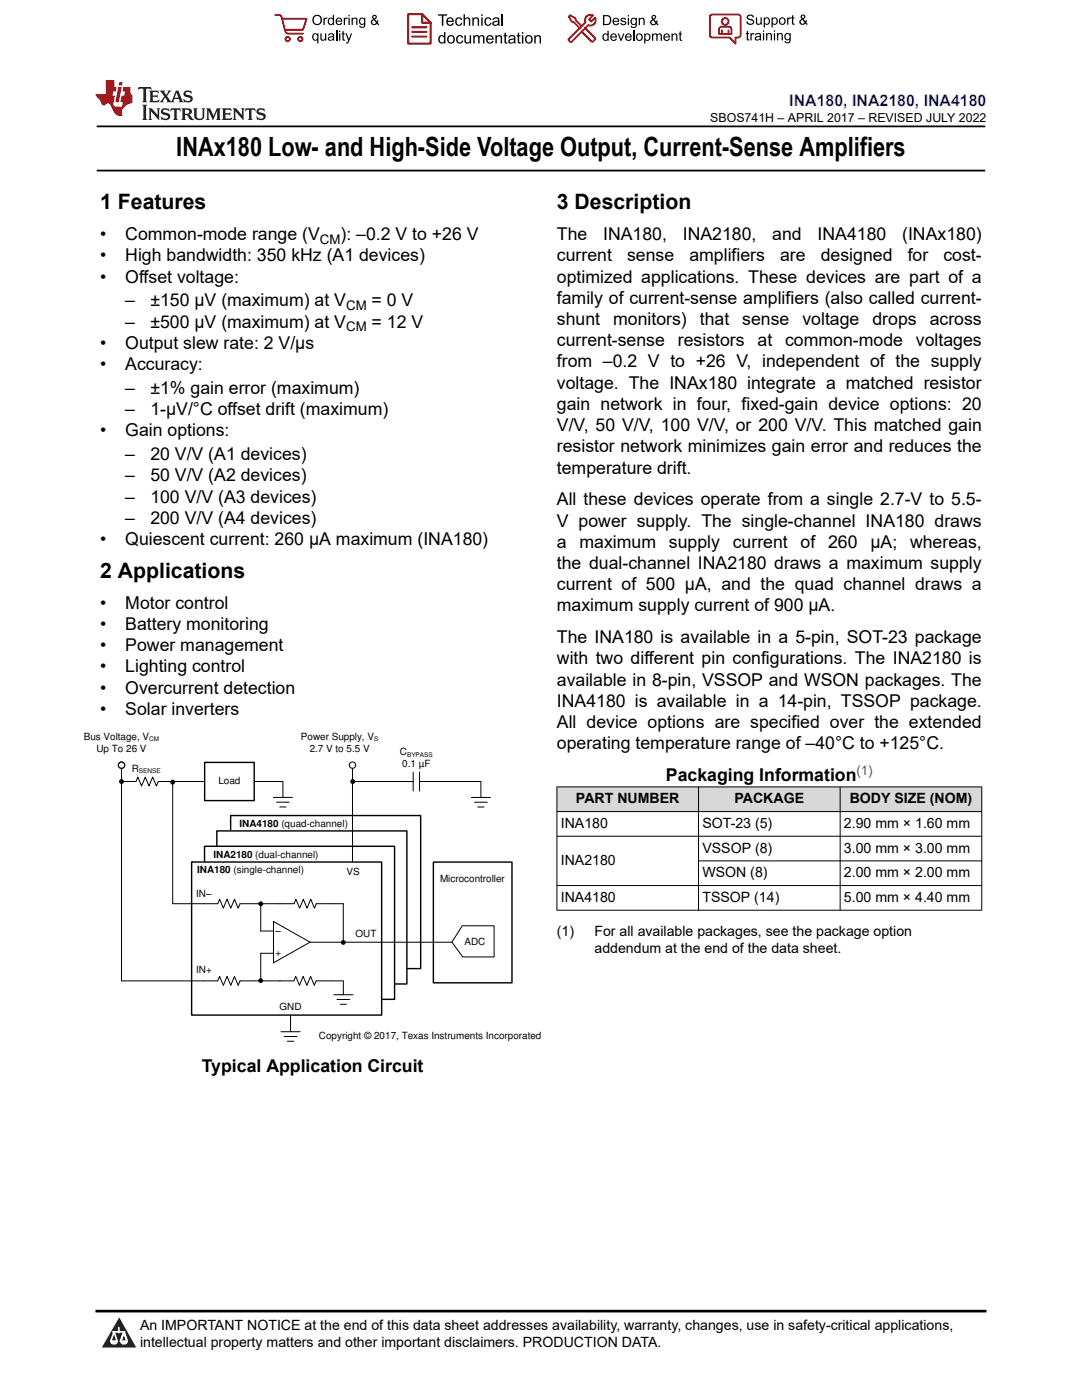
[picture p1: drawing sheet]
<svg xmlns="http://www.w3.org/2000/svg" width="216mm" height="279mm" viewBox="0 0 216 279" stroke-linecap="round" stroke-linejoin="round" font-family="sans-serif">
<path d="M19.3 25.2h177.3M19.3 34h177.3" fill="none" stroke="#000" stroke-width=".35"/>
<path d="M46 162.8h37.9v30.5h-37.9z" fill-rule="evenodd" fill="#fff"/>
<path d="M46 162.8h37.9v30.5h-37.9z" fill="none" stroke="#000" stroke-width=".28"/>
<path d="M43.3 165.8h37.9v30.6h-37.9z" fill-rule="evenodd" fill="#fff"/>
<path d="M43.3 165.8h37.9v30.6h-37.9z" fill="none" stroke="#000" stroke-width=".28"/>
<path d="M40.8 168.9h37.9v30.5h-37.9z" fill-rule="evenodd" fill="#fff"/>
<path d="M40.8 168.9h37.9v30.5h-37.9z" fill="none" stroke="#000" stroke-width=".28"/>
<path d="M38.2 172h38v30.6h-38z" fill-rule="evenodd" fill="#fff"/>
<path d="M38.2 172h38v30.6h-38zM86.5 172h15.7v24.1h-15.7z" fill="none" stroke="#000" stroke-width=".28"/>
<g fill="none" stroke="#000" stroke-width=".2">
<path d="M34.5 156h21.9M70.3 153.3v18.7M87.2 156h8.7"/>
<circle cx="70.3" cy="152.7" r=".64"/>
</g>
<path d="M92.2 184.8h6.4v6.2h-6.3l-2.1-3z" fill-rule="evenodd" fill="#fff"/>
<path d="M24.2 156v39.8M34.5 156.1v24.3h6.1M70.4 156h7.3M92.2 184.8h6.4v6.2h-6.3l-2.1-3z" fill="none" stroke="#000" stroke-width=".2"/>
<g fill="#000">
<circle cx="24.2" cy="156" r=".49"/>
<circle cx="34.5" cy="156.1" r=".49"/>
<circle cx="70.4" cy="156" r=".49"/>
</g>
<path d="M40.8 152.2h9.9v7.6h-9.9z" fill-rule="evenodd" fill="#fff"/>
<path d="M40.8 152.2h9.9v7.6h-9.9z" fill="none" stroke="#000" stroke-width=".28"/>
<g fill="none" stroke="#000" stroke-width=".2">
<path d="M24.2 153.3v2.7h2.9l.4-.9 .7 1.8 .8-1.8 .7 1.8 .8-1.8 .7 1.8 .4-.9h2.9M54.5 159.1h3.9M56.5 156v3.1M77.7 156h4.7M82.4 154.1v3.8M83.7 156h3.5M83.7 154.1v3.8M94.1 159.1h3.8M96 156v3.1M55.2 160.1h2.5M55.8 161h1.3M94.7 160.1h2.5"/>
<path d="M95.3 161.1h1.3M24.2 195.8h19.3l.3-.9 .8 1.7 .7-1.7 .7 1.7 .8-1.7 .7 1.7 .4-.8h10.7l.4-.9 .8 1.7 .7-1.7 .7 1.7 .8-1.7 .7 1.7 .4-.8h5.4M40.6 180.4h2.9l.3-.9 .8 1.7 .7-1.7 .7 1.7 .8-1.7 .7 1.7 .4-.8h10.8l.3-.9 .8 1.7 .7-1.7 .8 1.7 .7-1.7 .7 1.7 .4-.8h5.4v7.7M52 180.4v5.4h2.6M54.6 183.9l7.3 4.1-7.3 4.2zM54.6 190.3h-2.6v5.4M61.9 188h28.3M66.6 198.5h3.8M67.2 199.5h2.6M68.5 195.8v2.7M56.1 205.9h3.8M56.7 206.9h2.6"/>
<path d="M57.3 207.8h1.3M58 202.6v3.3M67.9 200.4h1.2"/>
<circle cx="24.2" cy="152.7" r=".64"/>
</g>
<g fill="#000">
<circle cx="52" cy="180.4" r=".49"/>
<circle cx="52" cy="195.7" r=".49"/>
<circle cx="68.5" cy="188.1" r=".49"/>
</g>
<g fill="#d8d8d8">
<path d="M111.1 157h84.8v5h-84.8z" fill-rule="evenodd"/>
<path d="M111.2 157.1h28.1v4.8h-28.1z" fill-rule="evenodd"/>
<path d="M139.4 157.1h28.2v4.8h-28.2z" fill-rule="evenodd"/>
<path d="M167.7 157.1h28.1v4.8h-28.1z" fill-rule="evenodd"/>
</g>
<path d="M111.1 157h84.9M111.1 157v24.7M139.4 157v24.7M167.6 157v24.7M195.9 157v24.7M111.1 162h84.9M111.1 166.9h84.9M139.4 171.8h56.6M196 176.7h-84.9M111.1 181.7h84.9" fill="none" stroke="#000" stroke-width=".2"/>
<path d="M0 0h215.9v23.8h-215.9z" fill-rule="evenodd" fill="#fff"/>
<path d="M27.7 17.4l-.2 .6 .5-.3h.6v.1v2.2l-.2 .4h1l-.2-.4v-2.2v-.1h.5l.5 .3-.1-.6zM29.8 18.1l.2 .4v1.5l-.2 .4h1.9l.1-.6a1.08 1.08 0 0 1-1.3 .2v-.7h.6l.4 .2v-.6l-.4 .2h-.6v-.6l.2-.1a1 1 0 0 1 1 .2l-.1-.5zM31.8 18.1l1 1.1-1 1.2h.9l-.2-.2 .4-.7 .5 .7-.2 .2h1.6l-.2-.2 .1-.4h1l.1 .4-.1 .2h.9l-.2-.3-.8-2h-.5l-1 2.2-.8-1.1 .9-1.1h-.8l.2 .2-.5 .7-.3-.7 .1-.2zM35.2 18.5l.4 1h-.8zM36.8 18.2a.65 .65 0 0 0-.2 .7 .65 .65 0 0 0 .6 .5l.7 .2 .1 .2a.79 .79 0 0 1-.7 .4 .79 .79 0 0 1-.7-.5l.1 .7 .2-.1a.93 .93 0 0 0 1.1 .1 .93 .93 0 0 0 .4-1 1.46 1.46 0 0 0-1.2-.6l-.1-.3a1.09 1.09 0 0 1 1.2 .2l-.2-.6-.1 .1-.6-.2zM28.4 20.9l.2 .4v2.3l-.2 .3h1l-.2-.3v-2.3l.2-.4zM29.6 21.6l.2 .4v1.6l-.2 .3h.8l-.3-.3v-1.4l1.7 1.8v-2l.2-.4h-.8l.2 .2 .1 1.1-1.2-1.3zM32.3 21.8a.65 .65 0 0 0-.2 .7 .65 .65 0 0 0 .7 .4l.6 .2 .1 .2a.79 .79 0 0 1-.7 .4 .79 .79 0 0 1-.7-.5l.1 .7 .2-.1a.93 .93 0 0 0 1.1 .1 .93 .93 0 0 0 .4-.9 1.46 1.46 0 0 0-1.2-.6l-.1-.4a1.09 1.09 0 0 1 1.2 .2l-.2-.6-.1 .1-.6-.1zM34.1 21.6l-.1 .7a.63 .63 0 0 1 .7-.4l.1 1.7-.3 .3h1l-.2-.3v-1.7a.66 .66 0 0 1 .8 .4l-.1-.7zM36.2 21.6l.2 .4v1.6l-.2 .3h.9l-.2-.2v-.7h.5l.1 .2a.79 .79 0 0 0 1.2 .6l-1-.9a.61 .61 0 0 0 .6-.6 .61 .61 0 0 0-.5-.6zM36.9 21.9h.2a.47 .47 0 0 1 .5 .1 .47 .47 0 0 1 .1 .5l-.2 .2h-.6zM38.5 21.6l.2 .2a2.27 2.27 0 0 0 .4 2 1.04 1.04 0 0 0 1.7-.7v-1.3l.2-.2h-.8l.2 .4v1.1a.6 .6 0 0 1-.6 .6 .6 .6 0 0 1-.6-.6v-1.1l.3-.4zM41.1 21.6l.2 .4v1.6l-.2 .3h.7l-.2-.3v-1.5l.9 1.9 .8-1.9v1.5l-.2 .3h1l-.3-.3v-1.6l.3-.4h-.8l-.7 1.5-.7-1.5zM44.3 21.6l.2 .4v1.6l-.2 .3h1.9l.1-.5a1.09 1.09 0 0 1-1.3 .1v-.6h.6l.4 .1v-.6l-.4 .2h-.6v-.6l.2-.1a1.01 1.01 0 0 1 1 .3l-.1-.6zM46.4 21.6l.3 .4v1.6l-.3 .3h.8l-.2-.3v-1.4l1.6 1.8v-2l.2-.4h-.7l.2 .2v1.1l-1.2-1.3zM49 21.6l-.1 .7a.63 .63 0 0 1 .8-.4v1.7l-.3 .3h1l-.2-.3v-1.7a.66 .66 0 0 1 .8 .4l-.1-.7zM51.4 21.8a.65 .65 0 0 0-.2 .7 .65 .65 0 0 0 .6 .4l.6 .2 .2 .2a.79 .79 0 0 1-.8 .4 .79 .79 0 0 1-.6-.5l.1 .7 .2-.1a.93 .93 0 0 0 1 .1 .93 .93 0 0 0 .5-.9 1.46 1.46 0 0 0-1.3-.6l-.1-.4a1.09 1.09 0 0 1 1.3 .2l-.2-.6-.2 .1-.5-.1z" fill="#231f20"/>
<path d="M21.1 16v2.8h-2.1l.1 .3 .9 1a.95 .95 0 0 0 .9 .9 .59 .59 0 0 1 .6-.4 .59 .59 0 0 1 .5 .4l.4 .8a1.59 1.59 0 0 0 2.1 1.3 1.61 1.61 0 0 1 1-2.2l1-.4-.1-1.5a1.59 1.59 0 0 1-.4-1.6h-1.4l-.2 .9h.5l-.1 .8h-.5l-.2 1v.2l.4 .1-.2 .9h-.6a.73 .73 0 0 1-1.1-.7l.3-1.5h-.5l.2-.8h.5l.2-.9h-.5v-1.4zM23.6 17.4l-.6 3h.7l.6-3zM23.8 16.4l-.1 .7h.7l.1-.7z" fill="#ed1c24"/>
<g fill="#000">
<path d="M62.3 4a1 1 0 0 1 2 0 1 1 0 0 1-2 0zM62.8 3.4a.78 .78 0 0 0-.1 1.1 .78 .78 0 0 0 1.1 .1 .78 .78 0 0 0 .1-1.1 .78 .78 0 0 0-1.1-.1z" fill-rule="evenodd"/>
<path d="M62.5 6.8l.4-.2 .4 .3v-.2h.2v2h-.2v-.7a.68 .68 0 0 1-.9-.1 .68 .68 0 0 1 0-.9zM62.6 7a.51 .51 0 0 0-.1 .6 .51 .51 0 0 0 .7 .2 .51 .51 0 0 0 .1-.7 .51 .51 0 0 0-.7-.1z" fill-rule="evenodd"/>
<path d="M64.5 3.5h.3v.3l.1-.3h.3l.1 .1-.1 .2a.32 .32 0 0 0-.3 0 .32 .32 0 0 0-.1 .4v.8h-.3z" fill-rule="evenodd"/>
<path d="M63.9 6.7h.3v.8a.36 .36 0 0 0 .3 .4 .36 .36 0 0 0 .4-.5v-.7h.2v1.4h-.2v-.2a.51 .51 0 0 1-.6 .2 .51 .51 0 0 1-.4-.5z" fill-rule="evenodd"/>
<path d="M65.6 3.7l.4-.2 .4 .2v-.7h.3v2h-.3v-.2a.7 .7 0 0 1-1-.1 .7 .7 0 0 1 .2-1zM65.8 3.8a.51 .51 0 0 0-.1 .7 .51 .51 0 0 0 .6 .2 .51 .51 0 0 0 .1-.7 .51 .51 0 0 0-.6-.2z" fill-rule="evenodd"/>
<path d="M65.6 6.8a.66 .66 0 0 1 .8-.1 .66 .66 0 0 1 .3 .8v.6h-.2l-.1-.2a.52 .52 0 0 1-.7 .2 .52 .52 0 0 1-.2-.6l.3-.2a.42 .42 0 0 0 .6-.3l-.3-.2-.3 .1-.1 .2h-.3zM65.7 7.6a.35 .35 0 0 0 .3 .4 .35 .35 0 0 0 .4-.4v-.2z" fill-rule="evenodd"/>
<path d="M67.7 6.1h.2v.3h-.2zM67.7 6.7h.2v1.4h-.2z" fill-rule="evenodd"/>
<path d="M67.1 3.7a.68 .68 0 0 1 .9-.1 .68 .68 0 0 1 .3 .7h-1.1a.42 .42 0 0 0 .3 .5 .42 .42 0 0 0 .5-.3h.3a.73 .73 0 0 1-1.1 .4 .73 .73 0 0 1-.1-1.2zM67.4 3.8l-.2 .3h.8l-.2-.4z" fill-rule="evenodd"/>
<path d="M68.6 3.5h.2v.3l.2-.3h.3l.1 .1-.1 .2a.32 .32 0 0 0-.4 0 .32 .32 0 0 0-.1 .4v.8h-.2z" fill-rule="evenodd"/>
<path d="M68.3 6.3l.3-.1v.5h.2v.1h-.2v.9l.3 .4a.36 .36 0 0 1-.4 0 .36 .36 0 0 1-.2-.4v-.9h-.1v-.1h.1z" fill-rule="evenodd"/>
<path d="M68.9 6.7h.3l.4 1.1 .4-1.1h.3l-.6 1.4a.51 .51 0 0 1-.6 .6l-.1-.3h.3l.2-.3z" fill-rule="evenodd"/>
<path d="M69.5 3h.3v.3h-.3zM69.5 3.5h.3v1.5h-.3z" fill-rule="evenodd"/>
<path d="M70.2 3.5h.2v.2a.52 .52 0 0 1 .6-.2 .52 .52 0 0 1 .3 .6v.9h-.2v-.9a.34 .34 0 0 0-.3-.4 .34 .34 0 0 0-.4 .3v1h-.2z" fill-rule="evenodd"/>
<path d="M71.8 3.7l.4-.2 .5 .2v-.2h.2v1.3a.64 .64 0 0 1-.5 .8 .64 .64 0 0 1-.7-.5h.2a.41 .41 0 0 0 .5 .2 .41 .41 0 0 0 .2-.5 .69 .69 0 0 1-.9-.1 .69 .69 0 0 1 .1-1zM72 3.8a.5 .5 0 0 0-.1 .7 .5 .5 0 0 0 .7 .1 .5 .5 0 0 0 .1-.6 .5 .5 0 0 0-.7-.2z" fill-rule="evenodd"/>
<path d="M74.4 3.1a.47 .47 0 0 1 .7 .1 .47 .47 0 0 1-.3 .7l.4 .4 .1-.3 .2 .1-.1 .4 .3 .3-.2 .2-.3-.3a.63 .63 0 0 1-1 .1 .63 .63 0 0 1 .3-1l-.3-.4zM74.5 3.4a.27 .27 0 0 0 .5 0 .27 .27 0 0 0-.5 0zM74.4 4.1a.4 .4 0 0 0 0 .6 .4 .4 0 0 0 .6-.1l-.4-.6z" fill-rule="evenodd"/>
<path d="M87.4 2.9h1.8v.2h-.7v2h-.3v-2h-.8z" fill-rule="evenodd"/>
<path d="M87.6 7.2l.5-.2 .5 .2v-.8h.3v2.3h-.3v-.2a.76 .76 0 0 1-1-.1 .76 .76 0 0 1-.1-1zM87.9 7.4a.58 .58 0 0 0-.2 .7 .58 .58 0 0 0 .8 .2 .58 .58 0 0 0 .1-.7 .58 .58 0 0 0-.7-.2z" fill-rule="evenodd"/>
<path d="M89.5 7.2a.81 .81 0 0 1 1.1 .1 .81 .81 0 0 1-.2 1.2 .81 .81 0 0 1-1.1-.2l-.1-.7zM89.6 7.4a.57 .57 0 0 0 0 .8 .57 .57 0 0 0 .8 0 .57 .57 0 0 0 0-.7 .57 .57 0 0 0-.8-.1z" fill-rule="evenodd"/>
<path d="M89.3 3.7a.77 .77 0 0 1 .9-.2 .77 .77 0 0 1 .4 .9h-1.3a.48 .48 0 0 0 .4 .5 .48 .48 0 0 0 .6-.3h.3a.83 .83 0 0 1-1.3 .4 .83 .83 0 0 1 0-1.3zM89.5 3.8l-.2 .4h1l-.3-.5z" fill-rule="evenodd"/>
<path d="M91 3.7a.7 .7 0 0 1 1.2 .3h-.2a.45 .45 0 0 0-.6-.3 .45 .45 0 0 0-.3 .6 .45 .45 0 0 0 .3 .6 .45 .45 0 0 0 .6-.4l.3 .1a.76 .76 0 0 1-1.1 .5 .76 .76 0 0 1-.3-1.1z" fill-rule="evenodd"/>
<path d="M91.2 7.2a.7 .7 0 0 1 1.2 .3l-.3 .1a.45 .45 0 0 0-.5-.4 .45 .45 0 0 0-.3 .7 .45 .45 0 0 0 .3 .6 .45 .45 0 0 0 .6-.4h.2a.76 .76 0 0 1-1 .5 .76 .76 0 0 1-.4-1.1z" fill-rule="evenodd"/>
<path d="M92.5 2.9h.3v.8a.59 .59 0 0 1 .7-.2 .59 .59 0 0 1 .3 .6v1h-.2v-1a.4 .4 0 0 0-.5-.4 .4 .4 0 0 0-.3 .5v.9h-.3z" fill-rule="evenodd"/>
<path d="M92.7 7h.2v.9a.41 .41 0 0 0 .5 .6 .41 .41 0 0 0 .3-.6v-.9h.3v1.7h-.3v-.3a.58 .58 0 0 1-.7 .3 .58 .58 0 0 1-.3-.7z" fill-rule="evenodd"/>
<path d="M94.3 3.5h.2v.2a.59 .59 0 0 1 .7-.2 .59 .59 0 0 1 .4 .6v1h-.3v-1a.41 .41 0 0 0-.4-.4 .41 .41 0 0 0-.4 .5v.9h-.2z" fill-rule="evenodd"/>
<path d="M94.4 7h.3v.3a.56 .56 0 0 1 1 0 .54 .54 0 0 1 .6-.3 .54 .54 0 0 1 .4 .5v1.2h-.3v-1.1a.34 .34 0 0 0-.3-.4 .34 .34 0 0 0-.4 .3v1.2h-.3v-1.1a.38 .38 0 0 0-.5-.3 .38 .38 0 0 0-.2 .5v.9h-.3z" fill-rule="evenodd"/>
<path d="M96 2.9h.3v.3h-.3zM96 3.5h.3v1.6h-.3z" fill-rule="evenodd"/>
<path d="M96.8 3.7a.7 .7 0 0 1 1.3 .3h-.3a.45 .45 0 0 0-.6-.3 .45 .45 0 0 0-.3 .6 .45 .45 0 0 0 .3 .6 .45 .45 0 0 0 .6-.4l.3 .1a.76 .76 0 0 1-1.1 .5 .76 .76 0 0 1-.3-1.1z" fill-rule="evenodd"/>
<path d="M97.2 7.2a.77 .77 0 0 1 .9-.1 .77 .77 0 0 1 .4 .8h-1.2a.48 .48 0 0 0 .3 .6 .48 .48 0 0 0 .6-.4l.3 .1a.83 .83 0 0 1-1.3 .3 .83 .83 0 0 1 0-1.3zM97.4 7.4l-.1 .3h.9l-.2-.4z" fill-rule="evenodd"/>
<path d="M98.8 7h.3v.3a.59 .59 0 0 1 .7-.3 .59 .59 0 0 1 .4 .7v1h-.3v-1a.41 .41 0 0 0-.5-.5 .41 .41 0 0 0-.3 .6v.9h-.3z" fill-rule="evenodd"/>
<path d="M98.4 3.7a.74 .74 0 0 1 1-.2 .74 .74 0 0 1 .3 .9v.7h-.3v-.2a.59 .59 0 0 1-.8 .3 .59 .59 0 0 1-.3-.8l1.1-.3a.42 .42 0 0 0-.4-.4 .42 .42 0 0 0-.5 .3h-.2zM98.6 4.5a.36 .36 0 0 0 .2 .5 .36 .36 0 0 0 .5-.2l.1-.5z" fill-rule="evenodd"/>
<path d="M100.7 6.6l.2-.1v.5h.3v.2h-.3v1l.1 .2h.2l.1 .3a.41 .41 0 0 1-.5-.1 .41 .41 0 0 1-.1-.4v-1h-.2v-.2h.2z" fill-rule="evenodd"/>
<path d="M101.6 7.2a.74 .74 0 0 1 .9-.2 .74 .74 0 0 1 .3 1l.1 .7h-.3v-.2a.59 .59 0 0 1-.8 .2 .59 .59 0 0 1-.3-.8l1-.3a.42 .42 0 0 0-.3-.4 .42 .42 0 0 0-.5 .3h-.3zM101.8 8.1a.36 .36 0 0 0 .1 .5 .36 .36 0 0 0 .5-.3l.2-.4z" fill-rule="evenodd"/>
<path d="M103.3 6.6l.3-.1v.5h.3v.2h-.3v1l.1 .2h.2v.3a.41 .41 0 0 1-.5-.1 .41 .41 0 0 1-.1-.4v-1h-.2v-.2h.2z" fill-rule="evenodd"/>
<path d="M104.1 6.4h.3v.3h-.3zM104.1 7h.3v1.7h-.3z" fill-rule="evenodd"/>
<path d="M105 7.2a.81 .81 0 0 1 1.1 .1 .81 .81 0 0 1-.1 1.2 .81 .81 0 0 1-1.2-.2v-.7zM105.2 7.4a.57 .57 0 0 0-.1 .8 .57 .57 0 0 0 .8 0 .57 .57 0 0 0 0-.7 .57 .57 0 0 0-.7-.1z" fill-rule="evenodd"/>
<path d="M106.6 7h.3v.3a.59 .59 0 0 1 .7-.3 .59 .59 0 0 1 .4 .7v1h-.3v-1a.41 .41 0 0 0-.5-.5 .41 .41 0 0 0-.3 .6v.9h-.3z" fill-rule="evenodd"/>
<path d="M120.3 3h.7a1 1 0 0 1 1 1 1 1 0 0 1-1 1h-.7zM120.6 3.2v1.6h.4a.77 .77 0 0 0 .7-.8 .77 .77 0 0 0-.7-.8z" fill-rule="evenodd"/>
<path d="M120.4 6.9l.4-.2 .4 .2v-.8h.3v2h-.3v-.1a.7 .7 0 0 1-.9-.2 .7 .7 0 0 1 .1-.9zM120.6 7a.51 .51 0 0 0-.1 .7 .51 .51 0 0 0 .6 .1 .51 .51 0 0 0 .1-.6 .51 .51 0 0 0-.6-.2z" fill-rule="evenodd"/>
<path d="M122 6.9a.68 .68 0 0 1 .8-.2 .68 .68 0 0 1 .3 .8h-1.1a.42 .42 0 0 0 .3 .5 .42 .42 0 0 0 .5-.3h.3a.73 .73 0 0 1-1.1 .3 .73 .73 0 0 1 0-1.1zM122.2 7l-.2 .3h.8l-.2-.4z" fill-rule="evenodd"/>
<path d="M122.4 3.7a.68 .68 0 0 1 .8-.1 .68 .68 0 0 1 .4 .8h-1.1a.42 .42 0 0 0 .3 .4 .42 .42 0 0 0 .5-.3l.3 .1a.73 .73 0 0 1-1.2 .3 .73 .73 0 0 1 0-1.2zM122.6 3.8l-.1 .3h.8l-.2-.3z" fill-rule="evenodd"/>
<path d="M123.9 3.7l.1-.1a.62 .62 0 0 1 .9 .3l-.2 .1a.29 .29 0 0 0-.3-.3 .29 .29 0 0 0-.3 .3l.1 .1a.58 .58 0 0 1 .6 .1 .58 .58 0 0 1 .1 .6 .67 .67 0 0 1-1.1-.2l.2-.1a.33 .33 0 0 0 .4 .4 .33 .33 0 0 0 .3-.4 .71 .71 0 0 1-.9-.6z" fill-rule="evenodd"/>
<path d="M123.3 6.7h.2l.4 1.2 .4-1.2h.3l-.6 1.4h-.2z" fill-rule="evenodd"/>
<path d="M125.3 3h.2v.3h-.2zM125.3 3.6h.2v1.4h-.2z" fill-rule="evenodd"/>
<path d="M124.9 6.9a.68 .68 0 0 1 .8-.2 .68 .68 0 0 1 .4 .8h-1.1a.42 .42 0 0 0 .3 .5 .42 .42 0 0 0 .5-.3h.3a.73 .73 0 0 1-1.2 .3 .73 .73 0 0 1 0-1.1zM125.1 7l-.1 .3h.8l-.2-.4z" fill-rule="evenodd"/>
<path d="M126 3.7l.4-.2 .4 .2v-.1h.3v1.2a.64 .64 0 0 1-.5 .8 .64 .64 0 0 1-.8-.5l.3 .1a.41 .41 0 0 0 .5 .2 .41 .41 0 0 0 .2-.6 .69 .69 0 0 1-.9-.1 .69 .69 0 0 1 .1-1zM126.2 3.9a.5 .5 0 0 0-.1 .6 .5 .5 0 0 0 .6 .2 .5 .5 0 0 0 .2-.7 .5 .5 0 0 0-.7-.1z" fill-rule="evenodd"/>
<path d="M126.9 7.4a.73 .73 0 0 1 1.4 0 .73 .73 0 0 1-1.4 0zM127.3 7a.5 .5 0 0 0-.1 .7 .5 .5 0 0 0 .7 0 .5 .5 0 0 0 0-.6 .5 .5 0 0 0-.6-.1z" fill-rule="evenodd"/>
<path d="M127.5 3.6h.2v.2a.52 .52 0 0 1 .6-.3 .52 .52 0 0 1 .3 .6v.9h-.2v-.9a.34 .34 0 0 0-.3-.4 .34 .34 0 0 0-.4 .3v1h-.2z" fill-rule="evenodd"/>
<path d="M128.5 6.7h.3v.2a.67 .67 0 0 1 .9 0 .67 .67 0 0 1 0 .9 .55 .55 0 0 1-.9 .2v.7h-.3zM128.9 7a.5 .5 0 0 0-.1 .7 .5 .5 0 0 0 .6 .1 .5 .5 0 0 0 .2-.6 .5 .5 0 0 0-.7-.2z" fill-rule="evenodd"/>
<path d="M130.1 6.7h.2v.2a.49 .49 0 0 1 .9 0l.4-.2a.42 .42 0 0 1 .5 .4v1h-.3v-.9a.3 .3 0 0 0-.2-.3 .3 .3 0 0 0-.4 .2v1h-.2v-.9a.33 .33 0 0 0-.5-.3 .33 .33 0 0 0-.2 .5v.7h-.2z" fill-rule="evenodd"/>
<path d="M130.1 3.1a.47 .47 0 0 1 .8 .1 .47 .47 0 0 1-.3 .7l.3 .4 .1-.2h.3l-.2 .5 .3 .3-.2 .2-.3-.3a.63 .63 0 0 1-1 .1 .63 .63 0 0 1 .3-1l-.2-.5zM130.2 3.5a.27 .27 0 0 0 .5 0 .27 .27 0 0 0-.5 0zM130.2 4.1a.4 .4 0 0 0 0 .7 .4 .4 0 0 0 .6-.2l-.5-.6z" fill-rule="evenodd"/>
<path d="M132.5 6.9a.68 .68 0 0 1 .9-.2 .68 .68 0 0 1 .3 .8h-1.1a.42 .42 0 0 0 .3 .5 .42 .42 0 0 0 .5-.3h.3a.73 .73 0 0 1-1.1 .3 .73 .73 0 0 1-.1-1.1zM132.7 7l-.1 .3h.8l-.2-.4z" fill-rule="evenodd"/>
<path d="M134 6.7h.2v.2a.52 .52 0 0 1 .6-.2 .52 .52 0 0 1 .4 .6v.8h-.3v-.8a.34 .34 0 0 0-.2-.4 .34 .34 0 0 0-.4 .2l-.1 1h-.2z" fill-rule="evenodd"/>
<path d="M135.6 6.3l.2-.1v.5h.3v.2h-.3v.8l.3 .4a.36 .36 0 0 1-.4 0 .36 .36 0 0 1-.1-.4v-.8h-.2v-.2h.2z" fill-rule="evenodd"/>
<path d="M149.2 3a.8 .8 0 0 1 1.2 .5h-.2a.44 .44 0 0 0-.5-.4 .44 .44 0 0 0-.4 .5l.2 .1a.9 .9 0 0 1 1 .8 .84 .84 0 0 1-.9 .5 .84 .84 0 0 1-.7-.7h.3a.52 .52 0 0 0 .5 .5 .52 .52 0 0 0 .5-.6l-.2-.1a.85 .85 0 0 1-1-.8z" fill-rule="evenodd"/>
<path d="M149 6.3l.3-.2v.5h.2v.2h-.2v.9l.2 .4a.36 .36 0 0 1-.4-.1 .36 .36 0 0 1-.1-.4v-.8h-.2v-.2h.2z" fill-rule="evenodd"/>
<path d="M149.7 6.6h.3v.2l.1-.2h.3l.1 .1-.1 .2a.32 .32 0 0 0-.3 0 .32 .32 0 0 0-.1 .4v.8h-.3z" fill-rule="evenodd"/>
<path d="M150.7 6.8a.66 .66 0 0 1 .9-.2 .66 .66 0 0 1 .3 .9v.6h-.2l-.1-.2a.52 .52 0 0 1-.7 .2 .52 .52 0 0 1-.2-.7l.2-.1a.42 .42 0 0 0 .7-.3l-.3-.2h-.3l-.1 .3-.3-.1zM150.9 7.5a.35 .35 0 0 0 .3 .5 .35 .35 0 0 0 .4-.4v-.3z" fill-rule="evenodd"/>
<path d="M150.8 3.5h.3v.8a.36 .36 0 0 0 .3 .5 .36 .36 0 0 0 .4-.5v-.8h.2v1.4h-.2v-.2a.51 .51 0 0 1-.6 .3 .51 .51 0 0 1-.4-.6z" fill-rule="evenodd"/>
<path d="M152.2 6.1h.3v.2h-.3zM152.2 6.6h.3v1.5h-.3z" fill-rule="evenodd"/>
<path d="M152.4 3.5h.2v.2a.67 .67 0 0 1 .9 0 .67 .67 0 0 1 .1 .9 .55 .55 0 0 1-1 .2v.7h-.2zM152.7 3.8a.5 .5 0 0 0-.1 .7 .5 .5 0 0 0 .7 .1 .5 .5 0 0 0 .1-.6 .5 .5 0 0 0-.7-.2z" fill-rule="evenodd"/>
<path d="M152.9 6.6h.2v.2a.52 .52 0 0 1 .6-.2 .52 .52 0 0 1 .3 .6v.9h-.2v-.9a.34 .34 0 0 0-.3-.4 .34 .34 0 0 0-.4 .2v1.1h-.2z" fill-rule="evenodd"/>
<path d="M153.9 3.5h.3v.2a.67 .67 0 0 1 .9 0 .67 .67 0 0 1 0 .9 .55 .55 0 0 1-.9 .2v.7h-.3zM154.3 3.8a.5 .5 0 0 0-.1 .7 .5 .5 0 0 0 .6 .1 .5 .5 0 0 0 .2-.6 .5 .5 0 0 0-.7-.2z" fill-rule="evenodd"/>
<path d="M154.4 6.1h.3v.2h-.3zM154.4 6.6h.3v1.5h-.3z" fill-rule="evenodd"/>
<path d="M155 6.6h.3v.2a.52 .52 0 0 1 .6-.2 .52 .52 0 0 1 .3 .6v.9h-.2v-.9a.34 .34 0 0 0-.3-.4 .34 .34 0 0 0-.4 .2v1.1h-.3z" fill-rule="evenodd"/>
<path d="M155.4 4.2a.75 .75 0 0 1 1.5 0 .75 .75 0 0 1-1.5 0zM155.8 3.8a.5 .5 0 0 0-.1 .7 .5 .5 0 0 0 .8 0 .5 .5 0 0 0 0-.7 .5 .5 0 0 0-.7 0z" fill-rule="evenodd"/>
<path d="M156.7 6.8l.4-.2 .5 .2v-.2h.2v1.3a.64 .64 0 0 1-.5 .7 .64 .64 0 0 1-.8-.4h.3a.41 .41 0 0 0 .5 .2 .41 .41 0 0 0 .2-.5 .69 .69 0 0 1-.9-.1 .69 .69 0 0 1 .1-1zM156.9 6.9a.5 .5 0 0 0-.1 .7 .5 .5 0 0 0 .6 .1 .5 .5 0 0 0 .2-.7 .5 .5 0 0 0-.7-.1z" fill-rule="evenodd"/>
<path d="M157.1 3.5h.2v.2l.1-.2h.3h.2l-.1 .3a.32 .32 0 0 0-.4 0 .32 .32 0 0 0-.1 .4v.7h-.2z" fill-rule="evenodd"/>
<path d="M158 3.1l.3-.1v.5h.2v.2h-.2v.8l.3 .4a.36 .36 0 0 1-.4 0 .36 .36 0 0 1-.2-.4v-.8h-.1v-.2h.1z" fill-rule="evenodd"/>
<path d="M159.9 3a.47 .47 0 0 1 .7 .1 .47 .47 0 0 1-.3 .7l.4 .5 .1-.3h.2l-.1 .5 .3 .3-.2 .2-.3-.3a.63 .63 0 0 1-1 .1 .63 .63 0 0 1 .3-1l-.3-.5zM160 3.4a.27 .27 0 0 0 .5 0 .27 .27 0 0 0-.5 0zM159.9 4.1a.4 .4 0 0 0 0 .6 .4 .4 0 0 0 .6-.2l-.4-.6z" fill-rule="evenodd"/>
</g>
<path d="M67.2 6.1v2M126.5 6.1v2" fill="none" stroke="#000" stroke-width=".25"/>
<g fill="none" stroke="#de0000" stroke-width=".37">
<path d="M54.9 3h.9a1.19 1.19 0 0 1 .6 1.2l.6 2.1a.85 .85 0 0 0 1 .4h2.5M56.3 3.7h4.9l-.7 2.2h-3.6M116.1 5.2l-1.2-1.1-.1-.5-1-.6-.3 .3 .6 1 .5 .2 1.1 1.1M116.8 5.6l1.9 2v.3l-.4 .4h-.3l-1.9-2zM116.8 5.6l.6-.6a1.07 1.07 0 0 0 1.2-.2 1.07 1.07 0 0 0 .1-1.3l-.7 .8-.5-.4 .8-.8a1.07 1.07 0 0 0-1.2 .2 1.07 1.07 0 0 0-.3 1.2l-3.3 3.3v.3l.3 .3h.2l2.1-2.1M141.7 3.1l.4-.2h5.3l.3 .2 .1 3.9-.2 .4-.8 .1v1.2l-1.3-1.2h-3.4l-.4-.2zM143.5 5.6l.5-.3 1.7 .1 .2 .5v.9h-2.4zM144 6.1v.7M145.4 6.1v.7"/>
<circle cx="57.4" cy="7.8" r=".44"/>
<circle cx="59.9" cy="7.8" r=".44"/>
<circle cx="144.7" cy="4.3" r=".67"/>
</g>
<path d="M100.2 2.9v2.2" fill="none" stroke="#000" stroke-width=".28"/>
<path d="M81.4 2.8h2.8v1.7h1.7v4.2h-4.5zM82.3 6.4h2.8M82.3 5.4h2.8M82.3 7.3h2.8M84.2 2.8l1.7 1.7" fill="none" stroke="#de0000" stroke-width=".42"/>
<path d="M0 261.4h215.9v18h-215.9z" fill-rule="evenodd" fill="#fff"/>
<path d="M23.8 262.9l3.4 6h-6.9z" fill="#231f20"/>
<path d="M22.1 267.7h1.3l-.4 .5h-.3a.55 .55 0 0 1-.6-.5z" fill-rule="evenodd" fill="#fff"/>
<path d="M22.1 267.7h1.3l-.4 .5h-.3a.55 .55 0 0 1-.6-.5z" fill="none" stroke="#231f20" stroke-width=".34"/>
<path d="M22.1 267.7h1.3l-.4 .5h-.5zM22.6 265.8h.1M22.6 265.8h2.3zM23.7 265.9h.1M23.7 264.9v1zM24 267.7h.1" fill="none" stroke="#fff" stroke-width=".34"/>
<path d="M24.7 265.8l-.7 1.9z" fill="#fff"/>
<path d="M24.7 265.8l-.7 1.9z" fill="none" stroke="#fff" stroke-width=".34"/>
<path d="M24.7 265.8l.7 1.9z" fill="#fff"/>
<path d="M24.7 265.8l.7 1.9zM25.3 267.7h.1" fill="none" stroke="#fff" stroke-width=".34"/>
<path d="M22.8 265.8l-.7 1.9z" fill="#fff"/>
<path d="M22.8 265.8l-.7 1.9z" fill="none" stroke="#fff" stroke-width=".34"/>
<path d="M22.8 265.8l.6 1.9z" fill="#fff"/>
<path d="M22.8 265.8l.6 1.9z" fill="none" stroke="#fff" stroke-width=".34"/>
<path d="M24.1 267.7h1.3a.65 .65 0 0 1-.6 .5 .65 .65 0 0 1-.7-.5z" fill-rule="evenodd" fill="#fff"/>
<path d="M24.1 267.7h1.3a.65 .65 0 0 1-.6 .5 .65 .65 0 0 1-.7-.5z" fill="none" stroke="#231f20" stroke-width=".34"/>
<path d="M24 267.7h.1M24.1 267.7h1.3l-.4 .5h-.5z" fill="none" stroke="#fff" stroke-width=".34"/>
<path d="M19 261.7h177.8" fill="none" stroke="#000" stroke-width=".53"/>
<text font-size="5.3" x="35.2" y="31.2">INAx180 Low- and High-Side Voltage Output, Current-Sense Amplifiers</text>
<g font-size="4.2">
<text x="20" y="41.8">1 Features</text>
<text x="111.1" y="41.8">3 Description</text>
<text x="20" y="115.3">2 Applications</text>
</g>
<g font-size="3.5">
<text x="20" y="47.9">•</text>
<text x="25" y="47.9">Common-mode range (V</text>
<text x="67.9" y="47.9">): –0.2 V to +26 V</text>
<text x="111.1" y="47.9">The</text>
<text x="120.4" y="47.9">INA180,</text>
<text x="136.2" y="47.9">INA2180,</text>
<text x="154.1" y="47.9">and</text>
<text x="163.1" y="47.9">INA4180</text>
<text x="180" y="47.9">(INAx180)</text>
<text x="20" y="52.2">•</text>
<text x="25" y="52.2">High bandwidth: 350 kHz (A1 devices)</text>
<text x="111.1" y="52.2">current</text>
<text x="125.1" y="52.2">sense</text>
<text x="137.6" y="52.2">amplifiers</text>
<text x="155.7" y="52.2">are</text>
<text x="163.8" y="52.2">designed</text>
<text x="181.1" y="52.2">for</text>
<text x="188.3" y="52.2">cost-</text>
<text x="20" y="56.4">•</text>
<text x="25" y="56.4">Offset voltage:</text>
<text x="111.1" y="56.4">optimized applications. These devices are part of a</text>
<text x="25" y="61.2">–</text>
<text x="25" y="65.4">–</text>
<text x="30" y="61.2">±150 µV (maximum) at V</text>
<text x="30" y="65.4">±500 µV (maximum) at V</text>
<text x="74.2" y="61.2">= 0 V</text>
<text x="74.2" y="65.4">= 12 V</text>
<text x="111.1" y="60.6">family of current-sense amplifiers (also called current-</text>
<text x="111.1" y="64.9">shunt</text>
<text x="122.3" y="64.9">monitors)</text>
<text x="139.6" y="64.9">that</text>
<text x="148.1" y="64.9">sense</text>
<text x="160.1" y="64.9">voltage</text>
<text x="174.1" y="64.9">drops</text>
<text x="185.5" y="64.9">across</text>
<text x="20" y="69.6">•</text>
<text x="25" y="69.6">Output slew rate: 2 V/µs</text>
<text x="111.1" y="69.1">current-sense</text>
<text x="135.3" y="69.1">resistors</text>
<text x="151.2" y="69.1">at</text>
<text x="156.7" y="69.1">common-mode</text>
<text x="182.8" y="69.1">voltages</text>
<text x="20" y="73.9">•</text>
<text x="25" y="73.9">Accuracy:</text>
<text x="111.1" y="77.6">voltage. The INAx180 integrate a matched resistor</text>
<text x="111.1" y="73.3">from –0.2 V to +26 V, independent of the supply</text>
<text x="25" y="78.6">–</text>
<text x="25" y="82.9">–</text>
<text x="30" y="78.6">±1% gain error (maximum)</text>
<text x="30" y="82.9">1-µV/°C offset drift (maximum)</text>
<text x="111.1" y="81.8">gain network in four, fixed-gain device options: 20</text>
<text x="20" y="87.1">•</text>
<text x="25" y="87.1">Gain options:</text>
<text x="111.1" y="86">V/V, 50 V/V, 100 V/V, or 200 V/V. This matched gain</text>
<text x="25" y="91.9">–</text>
<text x="30" y="91.9">20 V/V (A1 devices)</text>
<text x="111.1" y="94.5">temperature drift.</text>
<text x="111.1" y="90.3">resistor network minimizes gain error and reduces the</text>
<text x="25" y="96.1">–</text>
<text x="25" y="100.3">–</text>
<text x="30" y="96.1">50 V/V (A2 devices)</text>
<text x="30" y="100.3">100 V/V (A3 devices)</text>
<text x="111.1" y="100.9">All these devices operate from a single 2.7-V to 5.5-</text>
<text x="25" y="104.6">–</text>
<text x="30" y="104.6">200 V/V (A4 devices)</text>
<text x="111.1" y="105.1">V power supply. The single-channel INA180 draws</text>
<text x="20" y="108.8">•</text>
<text x="25" y="108.8">Quiescent current: 260 µA maximum (INA180)</text>
<text x="111.1" y="113.6">the dual-channel INA2180 draws a maximum supply</text>
<text x="111.1" y="109.3">a</text>
<text x="115.6" y="109.3">maximum</text>
<text x="133.5" y="109.3">supply</text>
<text x="146.2" y="109.3">current</text>
<text x="159.7" y="109.3">of 260</text>
<text x="173.7" y="109.3">µA;</text>
<text x="181.6" y="109.3">whereas,</text>
<text x="111.1" y="117.8">current of 500 µA, and the quad channel draws a</text>
<text x="20" y="121.5">•</text>
<text x="20" y="125.7">•</text>
<text x="25" y="121.5">Motor control</text>
<text x="25" y="125.7">Battery monitoring</text>
<text x="111.1" y="122">maximum supply current of 900 µA.</text>
<text x="20" y="130">•</text>
<text x="25" y="130">Power management</text>
<text x="111.1" y="128.4">The INA180 is available in a 5-pin, SOT-23 package</text>
<text x="20" y="134.2">•</text>
<text x="25" y="134.2">Lighting control</text>
<text x="111.1" y="132.6">with two different pin configurations. The INA2180 is</text>
<text x="111.1" y="136.8">available in 8-pin, VSSOP and WSON packages. The</text>
<text x="20" y="138.4">•</text>
<text x="20" y="142.7">•</text>
<text x="25" y="138.4">Overcurrent detection</text>
<text x="25" y="142.7">Solar inverters</text>
<text x="111.1" y="141.1">INA4180 is available in a 14-pin, TSSOP package.</text>
<text x="111.1" y="145.3">All device options are specified over the extended</text>
<text x="111.1" y="149.5">operating temperature range of –40°C to +125°C.</text>
<text x="132.9" y="155.9">Packaging Information</text>
<text x="40.3" y="213.9">Typical Application Circuit</text>
</g>
<text font-size="3.2" fill="#00f" x="157.5" y="21.1">INA180, INA2180, INA4180</text>
<g font-size="2.8">
<text x="114.9" y="160.3">PART NUMBER</text>
<text x="146.6" y="160.3">PACKAGE</text>
<text x="169.5" y="160.3">BODY SIZE (NOM)</text>
<text x="111.9" y="165.2">INA180</text>
<text x="140.2" y="165.2">SOT-23 (5)</text>
<text x="168.4" y="165.2">2.90 mm × 1.60 mm</text>
<text x="111.9" y="172.6">INA2180</text>
<text x="140.2" y="170.2">VSSOP (8)</text>
<text x="168.4" y="170.2">3.00 mm × 3.00 mm</text>
<text x="140.2" y="175.1">WSON (8)</text>
<text x="168.4" y="175.1">2.00 mm × 2.00 mm</text>
<text x="111.9" y="180">INA4180</text>
<text x="140.2" y="180">TSSOP (14)</text>
<text x="168.4" y="180">5.00 mm × 4.40 mm</text>
<text x="111.1" y="186.8">(1)</text>
<text x="118.6" y="186.8">For all available packages, see the package option</text>
<text x="118.6" y="190.2">addendum at the end of the data sheet.</text>
<text x="27.9" y="265.5">An IMPORTANT NOTICE at the end of this data sheet addresses availability, warranty, changes, use in safety-critical applications,</text>
<text x="27.9" y="268.9">intellectual property matters and other important disclaimers. PRODUCTION DATA.</text>
</g>
<g font-size="2.6">
<text x="63.8" y="48.6">CM</text>
<text x="69.1" y="61.9">CM</text>
<text x="69.1" y="66.1">CM</text>
</g>
<text font-size="2.6" fill="#00f" x="170.9" y="154.7">(1)</text>
<text font-size="2.5" x="141.7" y="24.3">SBOS741H – APRIL 2017 – REVISED JULY 2022</text>
<g font-size="2">
<text x="16.7" y="147.7">Bus Voltage, V</text>
<text x="60" y="147.7">Power Supply, V</text>
<text x="19.3" y="150.1">Up To 26 V</text>
<text x="26.3" y="154">R</text>
<text x="61.8" y="150.1">2.7 V to 5.5 V</text>
<text x="79.8" y="150.7">C</text>
<text x="80.3" y="153.1">0.1 µF</text>
<text x="43.6" y="156.6">Load</text>
<text x="47.8" y="165.1">INA4180 (quad-channel)</text>
<text x="42.6" y="171.2">INA2180 (dual-channel)</text>
<text x="39.1" y="178.9">IN</text>
<text x="39.4" y="174.3">INA180</text>
<text x="41.1" y="178.9">±</text>
<text x="46.6" y="174.3">(single-channel)</text>
<text x="69.2" y="174.5">VS</text>
<text x="87.8" y="176">Microcontroller</text>
<text x="55" y="190.8">+</text>
<text x="55" y="186.4">±</text>
<text x="70.9" y="187">OUT</text>
<text x="92.7" y="188.6">ADC</text>
<text x="39.1" y="194.1">IN+</text>
<text x="55.8" y="201.6">GND</text>
<text x="63.6" y="207.4">Copyright © 2017, Texas Instruments Incorporated</text>
</g>
<g font-size="1.3">
<text x="29.8" y="148">CM</text>
<text x="74.6" y="148">S</text>
<text x="27.7" y="154.3">SENSE</text>
<text x="81.2" y="151">BYPASS</text>
</g>
</svg>
